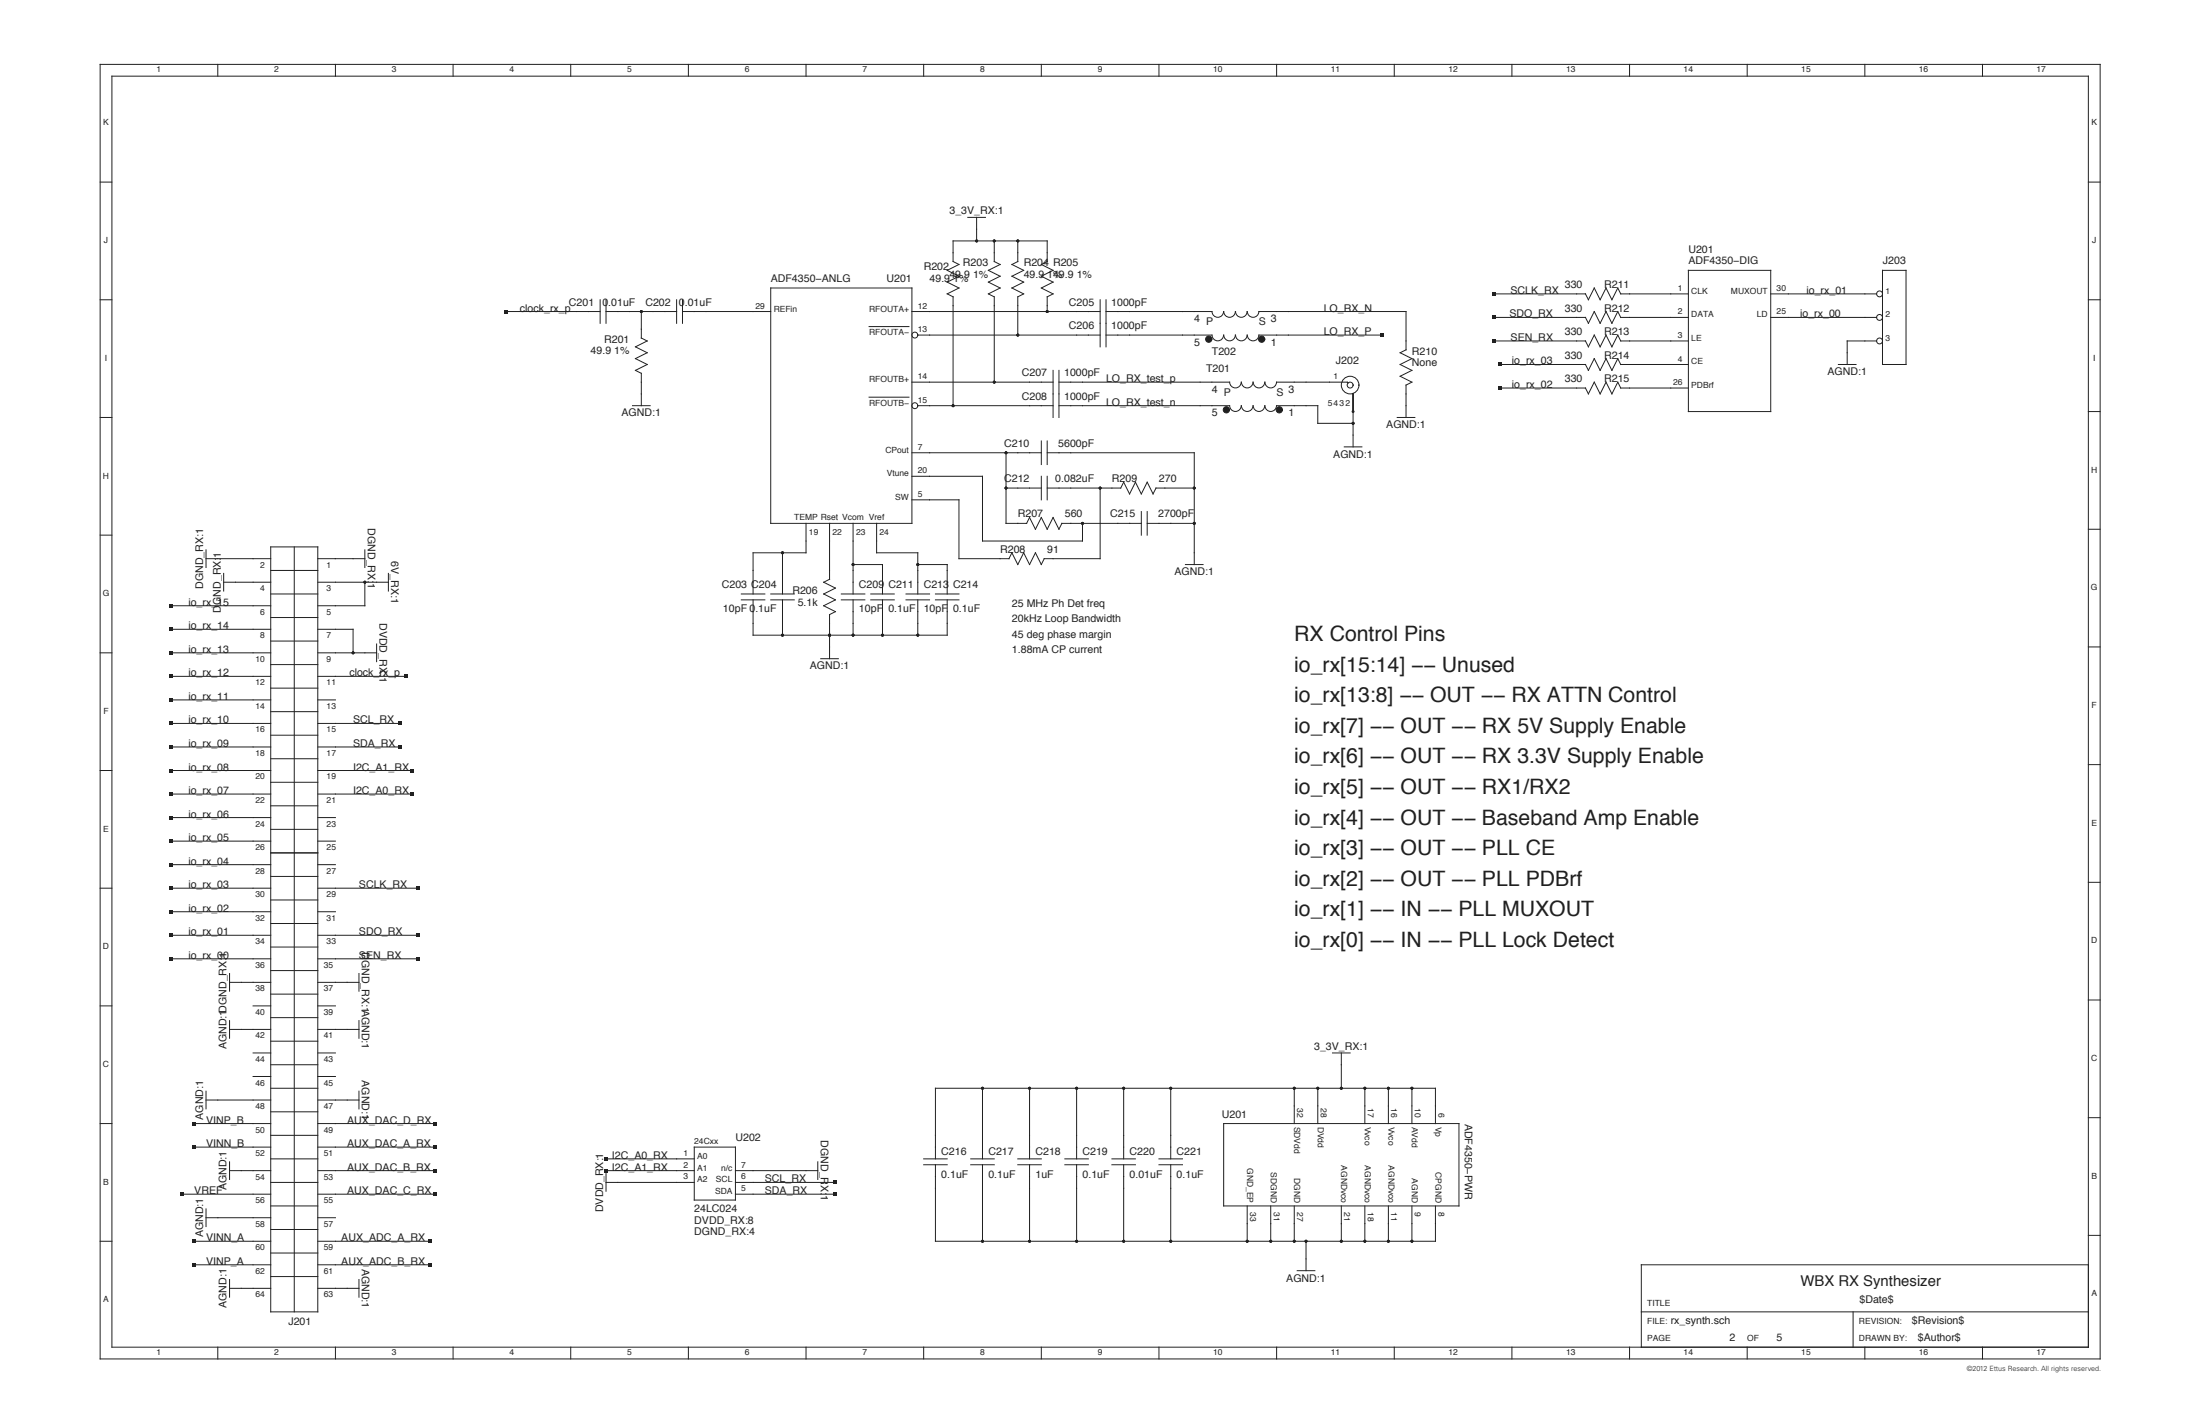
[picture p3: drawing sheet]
<svg xmlns="http://www.w3.org/2000/svg" width="432mm" height="279mm" viewBox="0 0 432 279" stroke-linecap="round" stroke-linejoin="round" font-family="sans-serif">
<g fill="none" stroke="#231f20" stroke-width=".2">
<path d="M19.7 12.6h392.5v254h-392.5zM22 14.9h387.9v249.4h-387.9zM42.7 12.6v2.3M65.8 12.6v2.3M88.9 12.6v2.3M112 12.6v2.3M135.1 12.6v2.3M158.2 12.6v2.3M181.3 12.6v2.3M204.4 12.6v2.3M227.5 12.6v2.3M250.6 12.6v2.3"/>
<path d="M273.7 12.6v2.3M296.7 12.6v2.3M319.8 12.6v2.3M342.9 12.6v2.3M366 12.6v2.3M389.1 12.6v2.3M19.7 35.7h2.3M409.9 35.7h2.3M19.7 58.8h2.3M117.8 58.8v4.6M118.9 58.8v4.6M132.8 58.8v4.6"/>
<path d="M134 58.8v4.6M151.3 56.5h27.7v46.2h-27.7zM187.1 58.2l-1.2-.5 2.3-1.2-2.3-1.1 2.3-1.2-2.3-1.2 2.3-1.1-1.1-.6v-4h18.4v4l-1.1 .6 2.3 1.1-2.3 1.2 2.3 1.2-2.3 1.1 2.3 1.2-1.2 .5v2.9M187.1 58.2v21.4M190 42.7h3.4M191.7 42.7v4.6M195.1 47.3v4l1.2 .6-2.3 1.1 2.3 1.2-2.3 1.2 2.3 1.1-2.3 1.2 1.1 .5v16.8M199.8 47.3v4l-1.2 .6 2.3 1.1-2.3 1.2 2.3 1.2-2.3 1.1 2.3 1.2-1.1 .5v7.5M215.9 58.8v9.3M217.1 58.8v9.3M293.3 57.7h16.1M327.9 57.7h3.5"/>
<path d="M331.4 53h16.1v27.8h-16.1zM347.5 57.7h20.8M369.5 53h4.6v18.5h-4.6zM409.9 58.8h2.3M99.3 61.1h18.5M118.9 61.1h13.9M124.1 79.6h3.5M125.9 61.1v5.2l1.1 .6M127 66.9l-2.3 1.2 2.3 1.1-2.3 1.2 2.3 1.1-2.3 1.2 1.2 .5v6.4M134 61.1h17.3M170.6 64.1h7.8M170.6 77.9h7.8"/>
<path d="M179 61.1h36.9M179 75h27.7M180.1 65.7h35.8M180.1 79.6h26.6M206.7 72.7v9.2M207.8 79.6h33.5M207.8 75h33.5M207.8 72.7v9.2M217.1 61.1h4.6M217.1 65.7h4.6M241.4 75a1.13 1.13 0 0 0 1.1 1.1 1.13 1.13 0 0 0 1.1-1.1M241.4 79.6a1.13 1.13 0 0 0 1.1 1.1 1.13 1.13 0 0 0 1.1-1.1"/>
<path d="M243.7 75a1.13 1.13 0 0 0 1.1 1.1 1.13 1.13 0 0 0 1.1-1.1M243.7 79.6a1.13 1.13 0 0 0 1.1 1.1 1.13 1.13 0 0 0 1.1-1.1M246 75a1.13 1.13 0 0 0 1.1 1.1 1.13 1.13 0 0 0 1.1-1.1M246 79.6a1.13 1.13 0 0 0 1.1 1.1 1.13 1.13 0 0 0 1.1-1.1M248.3 75a1.13 1.13 0 0 0 1.1 1.1 1.13 1.13 0 0 0 1.1-1.1h5.8M248.3 79.6a1.13 1.13 0 0 0 1.1 1.1 1.13 1.13 0 0 0 1.1-1.1h5.8M252.9 65.7h18.4M293.3 66.9h16.1M293.3 62.3h16.1M327.9 66.9h3.5M327.9 62.3h3.5M327.9 71.5h3.5"/>
<path d="M327.9 76.1h3.5M347.5 62.3h20.8M360.8 71.5h3.5M368.3 66.9h-5.7v4.6M19.7 81.9h2.3M179 88.8h25.4M179 93.5h13.8v12.7h19.7v-3.5M197.5 95.8h6.9M197.5 88.8v13.9h4l.6-1.2 1.1 2.3 1.2-2.3 1.1 2.3 1.2-2.3 1.1 2.3 .6-1.1M204.4 86.5v4.6M204.4 93.5v4.6M205.5 88.8h28.9v22"/>
<path d="M205.5 86.5v4.6M205.5 93.5v4.6M205.5 95.8h14.5l.5-1.2 1.2 2.3 1.2-2.3 1.1 2.3 1.2-2.3 1.1 2.3 .6-1.1h7.5M215.9 95.8v13.8h-10.9l-.6 1.2-1.2-2.3-1.1 2.3-1.2-2.3-1.1 2.3-1.2-2.3-.6 1.1h-9.8v-11.5h-9.2M409.9 80.8h2.3M19.7 105h2.3M40.4 109.6h12.7M40.4 107.9v3.4M43.9 114.2h9.2M43.9 112.5v3.5M49.7 118.9h3.4M53.1 111.9h9.3"/>
<path d="M53.1 116.5h9.3M53.1 107.3h9.3v150.1h-9.3zM57.8 107.3v150.1M62.4 109.6h9.2M62.4 114.2h13.8M71.6 114.2v4.7h-9.2M71.6 107.9v3.4M76.2 112.5v3.5M158.2 102.7v3.5M162.8 102.7v3.5M167.4 102.7v3.5M172.1 102.7v3.5"/>
<path d="M208.4 102.7h15.6M224 100.4v4.6M225.2 102.7h9.2M225.2 100.4v4.6M232.7 110.8h3.4M409.9 103.8h2.3M19.7 128.1h2.3M33.5 128.1h19.6M33.5 132.7h19.6M33.5 137.3h19.6M49.7 123.5h3.4M53.1 135h9.3"/>
<path d="M53.1 125.8h9.3M53.1 121.2h9.3M53.1 130.4h9.3M53.1 139.6h9.3M62.4 123.5h6.9v4.6M62.4 128.1h11.5M62.4 132.7h17.3M62.4 137.3h3.4M73.9 126.4v3.4M409.9 126.9h2.3M19.7 151.2h2.3M33.5 141.9h19.6"/>
<path d="M33.5 146.6h19.6M33.5 151.2h19.6M33.5 155.8h19.6M53.1 148.9h9.3M53.1 144.3h9.3M53.1 153.5h9.3M53.1 158.1h9.3M62.4 141.9h16.1M62.4 146.6h16.1M62.4 151.2h18.4M62.4 155.8h18.4M409.9 150h2.3"/>
<path d="M19.7 174.3h2.3M33.5 160.4h19.6M33.5 165h19.6M33.5 169.7h19.6M33.5 174.3h19.6M33.5 178.9h19.6M53.1 162.7h9.3M53.1 172h9.3M53.1 176.6h9.3M53.1 167.3h9.3M62.4 160.4h3.4M62.4 165h3.4"/>
<path d="M62.4 169.7h3.4M62.4 174.3h19.6M62.4 178.9h3.4M409.9 173.1h2.3M19.7 197.4h2.3M33.5 183.5h19.6M33.5 188.1h19.6M45.1 192.7h8M45.1 191v3.5M49.7 197.4h3.4M53.1 181.2h9.3M53.1 185.8h9.3"/>
<path d="M53.1 190.4h9.3M53.1 195.1h9.3M53.1 199.7h9.3M62.4 188.1h19.6M62.4 192.7h8.1M62.4 197.4h3.4M62.4 183.5h19.6M70.5 191v3.5M409.9 196.2h2.3M40.4 215.8h12.7M40.4 214.1v3.5M45.1 202h8"/>
<path d="M45.1 200.2v3.5M49.7 206.6h3.4M49.7 211.2h3.4M53.1 204.3h9.3M53.1 208.9h9.3M53.1 213.5h9.3M53.1 218.1h9.3M62.4 202h8.1M62.4 206.6h3.4M62.4 211.2h3.4M62.4 215.8h8.1M70.5 200.2v3.5"/>
<path d="M70.5 214.1v3.5M192.8 213.5v13.9M202.1 213.5v13.9M211.3 213.5v13.9M220.5 213.5v13.9M229.8 213.5v13.9M254 213.5v7M258.6 213.5v7M261.5 206.6h3.5M263.3 206.6v6.9M267.9 213.5v7M272.5 213.5v7"/>
<path d="M277.1 213.5v7M409.9 219.3h2.3M19.7 220.5h2.3M35.8 234.3h17.3M38.1 220.5h15M38.1 225.1h15M40.4 238.9h12.7M40.4 237.2v3.5M45.1 229.7h8M45.1 228v3.4M53.1 222.8h9.3M53.1 227.4h9.3"/>
<path d="M53.1 232h9.3M53.1 236.6h9.3M62.4 220.5h3.4M62.4 225.1h3.4M62.4 229.7h3.4M62.4 234.3h3.4M62.4 238.9h3.4M118.9 227.4h17.4M118.9 229.7h17.4M118.9 232h17.4M118.9 230.3v3.4M136.3 225.1h8v10.4h-8z"/>
<path d="M144.3 232h19.7M144.3 229.7h13.9M144.3 234.3h19.7M181.3 227.4h4.6M181.3 228.5h4.6M183.6 228.5v15h98.1v-6.9M190.5 227.4h4.6M190.5 228.5h4.6M192.8 228.5v15M199.8 227.4h4.6M199.8 228.5h4.6M202.1 228.5v15"/>
<path d="M209 227.4h4.6M209 228.5h4.6M211.3 228.5v15M218.2 227.4h4.7M218.2 228.5h4.7M220.5 228.5v15M227.5 227.4h4.6M227.5 228.5h4.6M229.8 228.5v15M240.2 220.5h46.2v16.1h-46.2zM244.8 236.6v6.9M249.4 236.6v6.9"/>
<path d="M254 236.6v6.9M263.3 236.6v6.9M267.9 236.6v6.9M272.5 236.6v6.9M277.1 236.6v6.9M281.7 220.5v-7h-98.1v13.9M19.7 243.5h2.3M38.1 243.5h15M38.1 248.2h15M45.1 252.8h8M45.1 251v3.5M53.1 241.2h9.3"/>
<path d="M53.1 250.5h9.3M53.1 245.9h9.3M62.4 243.5h3.4M62.4 248.2h3.4M62.4 252.8h8.1M70.5 251v3.5M254.6 249.3h3.5M256.3 243.5v5.8M322.1 257.4h87.8M363.7 257.4v6.9M409.9 242.4h2.3M409.9 248.2h-87.8v16.1"/>
<path d="M42.7 264.3v2.3M65.8 264.3v2.3M88.9 264.3v2.3M112 264.3v2.3M135.1 264.3v2.3M158.2 264.3v2.3M181.3 264.3v2.3M204.4 264.3v2.3M227.5 264.3v2.3M250.6 264.3v2.3M273.7 264.3v2.3M296.7 264.3v2.3"/>
<path d="M319.8 264.3v2.3M342.9 264.3v2.3M366 264.3v2.3M389.1 264.3v2.3"/>
<circle cx="368.9" cy="57.7" r=".58"/>
<circle cx="179.6" cy="79.6" r=".58"/>
<circle cx="179.6" cy="65.7" r=".58"/>
<circle cx="368.9" cy="66.9" r=".58"/>
<circle cx="368.9" cy="62.3" r=".58"/>
<circle cx="251.1" cy="80.4" r=".61"/>
</g>
<circle cx="251.1" cy="80.4" r=".61" fill="#231f20"/>
<circle cx="240.7" cy="80.4" r=".61" fill="none" stroke="#231f20" stroke-width=".2"/>
<circle cx="240.7" cy="80.4" r=".61" fill="#231f20"/>
<g fill="none" stroke="#231f20" stroke-width=".2">
<path d="M232.1 61.1h5.8a1.13 1.13 0 0 0 1.1 1.2 1.13 1.13 0 0 0 1.1-1.2M232.1 65.7h5.8a1.13 1.13 0 0 0 1.1 1.2 1.13 1.13 0 0 0 1.1-1.2M240.2 61.1a1.13 1.13 0 0 0 1.1 1.2 1.13 1.13 0 0 0 1.2-1.2M240.2 65.7a1.13 1.13 0 0 0 1.1 1.2 1.13 1.13 0 0 0 1.2-1.2M242.5 61.1a1.13 1.13 0 0 0 1.1 1.2 1.13 1.13 0 0 0 1.2-1.2M242.5 65.7a1.13 1.13 0 0 0 1.1 1.2 1.13 1.13 0 0 0 1.2-1.2M244.8 61.1a1.13 1.13 0 0 0 1.1 1.2 1.13 1.13 0 0 0 1.2-1.2M244.8 65.7a1.13 1.13 0 0 0 1.1 1.2 1.13 1.13 0 0 0 1.2-1.2M247.1 61.1h5.8M247.1 65.7h5.8M256.3 79.6h2.3v3.5h7M256.3 75h4.7"/>
<path d="M294.4 71.5h15M294.4 76.1h15M263.8 87.7h3.5M265.6 80.8v6.9M145.5 116.5h4.6M145.5 117.7h4.6M147.8 117.7v6.9h38.1v-6.9M151.3 116.5h4.6M151.3 117.7h4.6M153.6 108.5v8M153.6 117.7v6.9M158.2 106.2v2.3h-10.4v8"/>
<path d="M162.8 113.7l-1.1 .5 2.3 1.2-2.3 1.1 2.3 1.2-2.3 1.2 2.3 1.1-1.2 .6v8.6M162.8 106.2v7.5M165.1 116.5h4.6M165.1 117.7h4.6M167.4 106.2v10.3M167.4 117.7v6.9M167.4 110.8h5.8v5.7M170.9 116.5h4.6M170.9 117.7h4.6M172.1 106.2v2.3h8v8M173.2 117.7v6.9M177.8 116.5h4.6"/>
<path d="M177.8 117.7h4.6M180.1 117.7v6.9M180.1 110.8h5.8v5.7M183.6 116.5h4.6M183.6 117.7h4.6M161.1 129.2h3.5"/>
<circle cx="247.6" cy="66.6" r=".61"/>
</g>
<circle cx="247.6" cy="66.6" r=".61" fill="#231f20"/>
<circle cx="237.2" cy="66.6" r=".61" fill="none" stroke="#231f20" stroke-width=".2"/>
<circle cx="237.2" cy="66.6" r=".61" fill="#231f20"/>
<g fill="none" stroke="#231f20" stroke-width=".2">
<path d="M309.4 57.7h1.8l.6 1.1M327.9 57.7h-9.8l-.6-1.2-1.1 2.3-1.2-2.3-1.1 2.3-1.2-2.3-1.1 2.3M221.7 65.7h10.4M221.7 61.1h10.4M252.9 61.1h23.1v7.6l-1.2 .5M261 75h3.4l.2 .2M265.5 77.2l.1 3.6M274.8 69.2l2.3 1.2-2.3 1.1 2.3 1.2-2.3 1.1 2.3 1.2-1.1 .6v6.3M309.4 66.9h1.8l.6 1.2M309.4 76.1h1.8l.6 1.2M309.4 71.5h1.8l.6 1.2M309.4 62.3h1.8l.6 1.1"/>
<path d="M327.9 62.3h-9.8l-.6-1.2-1.1 2.3-1.2-2.3-1.1 2.3-1.2-2.3-1.1 2.3M327.9 66.9h-9.8l-.6-1.2-1.1 2.4-1.2-2.4-1.1 2.4-1.2-2.4-1.1 2.4M327.9 71.5h-9.8l-.6-1.1-1.1 2.3-1.2-2.3-1.1 2.3-1.2-2.3-1.1 2.3M327.9 76.1h-9.8l-.6-1.1-1.1 2.3-1.2-2.3-1.1 2.3-1.2-2.3-1.1 2.3M274.2 81.9h3.5M33.5 118.9h16.2M33.5 123.5h16.2M65.8 229.7h19.7M65.8 225.1h19.7M65.8 234.3h19.7M65.8 220.5h19.7M158.2 229.7h2.3"/>
<path d="M160.5 228v3.4M65.8 243.5h18.5M65.8 248.2h18.5"/>
<circle cx="265" cy="75.6" r="1.73"/>
<circle cx="265" cy="75.6" r=".58"/>
</g>
<g fill="#231f20">
<path d="M80.5 150.8h.7v.7h-.7z"/>
<path d="M37.8 247.8h.7v.7h-.7z"/>
<path d="M37.8 243.2h.7v.7h-.7z"/>
<path d="M37.8 220.1h.7v.7h-.7z"/>
<path d="M37.8 224.7h.7v.7h-.7z"/>
<path d="M33.2 137h.7v.7h-.7z"/>
<path d="M33.2 127.7h.7v.7h-.7z"/>
<path d="M33.2 132.4h.7v.7h-.7z"/>
<path d="M33.2 150.8h.7v.7h-.7z"/>
<path d="M33.2 141.6h.7v.7h-.7z"/>
<path d="M33.2 146.2h.7v.7h-.7z"/>
<path d="M33.2 164.7h.7v.7h-.7z"/>
<path d="M33.2 155.5h.7v.6h-.7z"/>
<path d="M33.2 160.1h.7v.7h-.7z"/>
<path d="M33.2 178.5h.7v.7h-.7z"/>
<path d="M33.2 169.3h.7v.7h-.7z"/>
<path d="M33.2 173.9h.7v.7h-.7z"/>
<path d="M33.2 187.8h.7v.7h-.7z"/>
<path d="M33.2 183.2h.7v.7h-.7z"/>
<path d="M78.2 141.6h.7v.7h-.7z"/>
<path d="M78.2 146.2h.7v.7h-.7z"/>
<path d="M163.6 231.7h.7v.6h-.7z"/>
<path d="M163.6 234h.7v.7h-.7z"/>
<path d="M80.5 155.5h.7v.6h-.7z"/>
<path d="M118.6 229.3h.7v.7h-.7z"/>
<path d="M118.6 227h.7v.7h-.7z"/>
<path d="M81.7 187.8h.6v.7h-.6z"/>
<path d="M81.7 173.9h.6v.7h-.6z"/>
<path d="M81.7 183.2h.6v.7h-.6z"/>
<path d="M79.3 132.4h.7v.7h-.7z"/>
<path d="M35.5 234h.7v.7h-.7z"/>
<path d="M292.9 66.6h.7v.6h-.7z"/>
<path d="M292.9 57.3h.7v.7h-.7z"/>
<path d="M292.9 61.9h.7v.7h-.7z"/>
<path d="M271 65.4h.7v.7h-.7z"/>
<path d="M99 60.8h.7v.7h-.7z"/>
<path d="M294.1 71.2h.7v.7h-.7z"/>
<path d="M294.1 75.8h.7v.7h-.7z"/>
<path d="M84 243.2h.7v.7h-.7z"/>
<path d="M84 247.8h.7v.7h-.7z"/>
<path d="M85.1 224.7h.7v.7h-.7z"/>
<path d="M85.1 229.3h.7v.7h-.7z"/>
<path d="M85.1 234h.7v.7h-.7z"/>
<path d="M85.1 220.1h.7v.7h-.7z"/>
<path d="M33.2 118.5h.7v.7h-.7z"/>
<path d="M33.2 123.1h.7v.7h-.7z"/>
<circle cx="71.6" cy="114.2" r=".29"/>
<circle cx="69.3" cy="128.1" r=".29"/>
<circle cx="244.8" cy="243.5" r=".29"/>
<circle cx="272.5" cy="243.5" r=".29"/>
<circle cx="267.9" cy="243.5" r=".29"/>
<circle cx="263.3" cy="243.5" r=".29"/>
<circle cx="254" cy="243.5" r=".29"/>
<circle cx="249.4" cy="243.5" r=".29"/>
<circle cx="256.3" cy="243.5" r=".29"/>
<circle cx="267.9" cy="213.5" r=".29"/>
<circle cx="258.6" cy="213.5" r=".29"/>
<circle cx="263.3" cy="213.5" r=".29"/>
<circle cx="202.1" cy="243.5" r=".29"/>
<circle cx="211.3" cy="243.5" r=".29"/>
<circle cx="220.5" cy="243.5" r=".29"/>
<circle cx="229.8" cy="243.5" r=".29"/>
<circle cx="192.8" cy="243.5" r=".29"/>
<circle cx="277.1" cy="243.5" r=".29"/>
<circle cx="202.1" cy="213.5" r=".29"/>
<circle cx="211.3" cy="213.5" r=".29"/>
<circle cx="220.5" cy="213.5" r=".29"/>
<circle cx="229.8" cy="213.5" r=".29"/>
<circle cx="192.8" cy="213.5" r=".29"/>
<circle cx="254" cy="213.5" r=".29"/>
<circle cx="277.1" cy="213.5" r=".29"/>
<circle cx="272.5" cy="213.5" r=".29"/>
<circle cx="205.5" cy="61.1" r=".29"/>
<circle cx="199.8" cy="65.7" r=".29"/>
<circle cx="187.1" cy="79.6" r=".29"/>
<circle cx="195.1" cy="75" r=".29"/>
<circle cx="234.4" cy="102.7" r=".29"/>
<circle cx="215.9" cy="95.8" r=".29"/>
<circle cx="234.4" cy="95.8" r=".29"/>
<circle cx="212.5" cy="102.7" r=".29"/>
<circle cx="197.5" cy="88.8" r=".29"/>
<circle cx="197.5" cy="95.8" r=".29"/>
<circle cx="125.9" cy="61.1" r=".29"/>
<circle cx="195.1" cy="47.3" r=".29"/>
<circle cx="191.7" cy="47.3" r=".29"/>
<circle cx="199.8" cy="47.3" r=".29"/>
<circle cx="265.6" cy="80.8" r=".29"/>
<circle cx="265.6" cy="83.1" r=".29"/>
<circle cx="162.8" cy="124.6" r=".29"/>
<circle cx="153.6" cy="108.5" r=".29"/>
<circle cx="153.6" cy="124.6" r=".29"/>
<circle cx="180.1" cy="110.8" r=".29"/>
<circle cx="167.4" cy="110.8" r=".29"/>
<circle cx="180.1" cy="124.6" r=".29"/>
<circle cx="167.4" cy="124.6" r=".29"/>
<circle cx="173.2" cy="124.6" r=".29"/>
</g>
<g font-size="4.2" fill="#231f20">
<text x="254" y="125.8">RX Control Pins</text>
<text x="254" y="131.8">io_rx[15:14] −− Unused</text>
<text x="254" y="137.8">io_rx[13:8] −− OUT −− RX ATTN Control</text>
<text x="254" y="143.8">io_rx[7] −− OUT −− RX 5V Supply Enable</text>
<text x="254" y="149.8">io_rx[6] −− OUT −− RX 3.3V Supply Enable</text>
<text x="254" y="155.8">io_rx[5] −− OUT −− RX1/RX2</text>
<text x="254" y="161.8">io_rx[4] −− OUT −− Baseband Amp Enable</text>
<text x="254" y="167.8">io_rx[3] −− OUT −− PLL CE</text>
<text x="254" y="173.8">io_rx[2] −− OUT −− PLL PDBrf</text>
<text x="254" y="179.8">io_rx[1] −− IN −− PLL MUXOUT</text>
<text x="254" y="185.8">io_rx[0] −− IN −− PLL Lock Detect</text>
</g>
<text font-size="2.9" fill="#231f20" x="353.4" y="252.4">WBX RX Synthesizer</text>
<g font-size="2.1" fill="#231f20">
<text x="186.4" y="42.1">3_3V_RX:1</text>
<text x="181.3" y="53">R202</text>
<text x="189" y="52.3">R203</text>
<text x="200.9" y="52.3">R204 R205</text>
<text x="331.4" y="51.9">ADF4350−DIG</text>
<text x="331.4" y="49.6">U201</text>
<text x="369.6" y="51.9">J203</text>
<text x="111.7" y="60">C201</text>
<text x="118.2" y="60">0.01uF</text>
<text x="126.7" y="60">C202</text>
<text x="133.2" y="60">0.01uF</text>
<text x="151.3" y="55.4">ADF4350−ANLG</text>
<text x="174" y="55.4">U201</text>
<text x="182.4" y="55.4">49.9 1%</text>
<text x="186.3" y="54.5">49.9 1%</text>
<text x="200.9" y="54.5">49.9 1%</text>
<text x="206.7" y="54.5">49.9 1%</text>
<text x="209.8" y="60">C205</text>
<text x="218.1" y="60">1000pF</text>
<text x="296.5" y="57.7">SCLK_RX</text>
<text x="307.1" y="56.5">330</text>
<text x="314.9" y="56.5">R211</text>
<text x="354.6" y="57.7">io_rx_01</text>
<text x="102.1" y="61.1">clock_rx_p</text>
<text x="209.8" y="64.6">C206</text>
<text x="218.1" y="64.6">1000pF</text>
<text x="234.4" y="63.2">4</text>
<text x="236.7" y="63.8">P</text>
<text x="247.1" y="63.8">S</text>
<text x="249.4" y="63.2">3</text>
<text x="259.8" y="65.7">LO_RX_P</text>
<text x="259.8" y="61.1">LO_RX_N</text>
<text x="296.3" y="62.3">SDO_RX</text>
<text x="307.1" y="65.7">330</text>
<text x="307.1" y="61.1">330</text>
<text x="314.9" y="65.7">R213</text>
<text x="314.9" y="61.1">R212</text>
<text x="353.3" y="62.3">io_rx_00</text>
<text x="115.9" y="69.5">49.9 1%</text>
<text x="118.6" y="67.3">R201</text>
<text x="234.4" y="67.8">5</text>
<text x="237.9" y="69.6">T202</text>
<text x="249.4" y="67.8">1</text>
<text x="262.2" y="71.5">J202</text>
<text x="277.1" y="71.9">None</text>
<text x="277.1" y="69.6">R210</text>
<text x="296.5" y="66.9">SEN_RX</text>
<text x="296.7" y="71.5">io_rx_03</text>
<text x="307.1" y="70.4">330</text>
<text x="314.9" y="70.4">R214</text>
<text x="200.6" y="73.8">C207</text>
<text x="208.9" y="73.8">1000pF</text>
<text x="217.1" y="75">LO_RX_test_p</text>
<text x="236.7" y="73">T201</text>
<text x="237.9" y="77">4</text>
<text x="240.2" y="77.7">P</text>
<text x="250.6" y="77.7">S</text>
<text x="252.9" y="77">3</text>
<text x="296.7" y="76.1">io_rx_02</text>
<text x="307.1" y="75">330</text>
<text x="314.9" y="75">R215</text>
<text x="358.7" y="73.7">AGND:1</text>
<text x="122" y="81.7">AGND:1</text>
<text x="200.6" y="78.4">C208</text>
<text x="208.9" y="78.4">1000pF</text>
<text x="217.1" y="79.6">LO_RX_test_n</text>
<text x="237.9" y="81.6">5</text>
<text x="252.9" y="81.6">1</text>
<text x="197.1" y="87.7">C210</text>
<text x="207.7" y="87.7">5600pF</text>
<text x="261.7" y="89.8">AGND:1</text>
<text x="272.1" y="84">AGND:1</text>
<text x="197.1" y="94.6">C212</text>
<text x="207.1" y="94.6">0.082uF</text>
<text x="218.2" y="94.6">R209</text>
<text x="227.5" y="94.6">270</text>
<text x="199.8" y="101.5">R207</text>
<text x="209" y="101.5">560</text>
<text x="217.9" y="101.5">C215</text>
<text x="227.3" y="101.5">2700pF</text>
<text x="72.2" y="103.7" transform="rotate(90 72.2 103.7)">DGND_RX:1</text>
<text x="76.8" y="110.1" transform="rotate(90 76.8 110.1)">6V_RX:1</text>
<text x="196.3" y="108.5">R208</text>
<text x="205.5" y="108.5">91</text>
<text x="230.5" y="112.9">AGND:1</text>
<text x="37" y="118.9">io_rx_15</text>
<text x="39.9" y="115.6" transform="rotate(-90 39.9 115.6)">DGND_RX:1</text>
<text x="141.7" y="115.4">C203 C204</text>
<text x="155.5" y="116.5">R206</text>
<text x="156.6" y="118.9">5.1k</text>
<text x="168.6" y="115.4">C209</text>
<text x="174.4" y="115.4">C211</text>
<text x="181.3" y="115.4">C213</text>
<text x="187.1" y="115.4">C214</text>
<text x="198.6" y="119.1">25 MHz Ph Det freq</text>
<text x="37" y="123.5">io_rx_14</text>
<text x="43.3" y="120.2" transform="rotate(-90 43.3 120.2)">DGND_RX:1</text>
<text x="74.5" y="122.2" transform="rotate(90 74.5 122.2)">DVDD_RX:1</text>
<text x="141.9" y="120">10pF 0.1uF</text>
<text x="168.6" y="120">10pF</text>
<text x="174.4" y="120">0.1uF</text>
<text x="181.3" y="120">10pF</text>
<text x="187.1" y="120">0.1uF</text>
<text x="198.6" y="122.1">20kHz Loop Bandwidth</text>
<text x="198.6" y="125.1">45 deg phase margin</text>
<text x="37" y="128.1">io_rx_13</text>
<text x="158.9" y="131.4">AGND:1</text>
<text x="198.6" y="128.1">1.88mA CP current</text>
<text x="37" y="137.3">io_rx_11</text>
<text x="37" y="132.7">io_rx_12</text>
<text x="68.6" y="132.7">clock_rx_p</text>
<text x="37" y="141.9">io_rx_10</text>
<text x="69.3" y="141.9">SCL_RX</text>
<text x="37" y="146.6">io_rx_09</text>
<text x="69.3" y="146.6">SDA_RX</text>
<text x="37" y="151.2">io_rx_08</text>
<text x="37" y="155.8">io_rx_07</text>
<text x="69.3" y="151.2">I2C_A1_RX</text>
<text x="69.3" y="155.8">I2C_A0_RX</text>
<text x="37" y="160.4">io_rx_06</text>
<text x="37" y="165">io_rx_05</text>
<text x="37" y="169.7">io_rx_04</text>
<text x="37" y="178.9">io_rx_02</text>
<text x="37" y="174.3">io_rx_03</text>
<text x="70.5" y="174.3">SCLK_RX</text>
<text x="37" y="183.5">io_rx_01</text>
<text x="70.5" y="183.5">SDO_RX</text>
<text x="37" y="188.1">io_rx_00</text>
<text x="70.5" y="188.1">SEN_RX</text>
<text x="71" y="186.8" transform="rotate(90 71 186.8)">DGND_RX:1AGND:1</text>
<text x="44.5" y="205.9" transform="rotate(-90 44.5 205.9)">AGND:1DGND_RX:1</text>
<text x="257.9" y="206">3_3V_RX:1</text>
<text x="71" y="212" transform="rotate(90 71 212)">AGND:1</text>
<text x="39.9" y="219.7" transform="rotate(-90 39.9 219.7)">AGND:1</text>
<text x="40.4" y="220.5">VINP_B</text>
<text x="68.1" y="220.5">AUX_DAC_D_RX</text>
<text x="239.8" y="219.3">U201</text>
<text x="287.5" y="220.5" transform="rotate(90 287.5 220.5)">ADF4350−PWR</text>
<text x="40.4" y="225.1">VINN_B</text>
<text x="68.1" y="225.1">AUX_DAC_A_RX</text>
<text x="120.1" y="227.4">I2C_A0_RX</text>
<text x="144.3" y="223.9">U202</text>
<text x="161.1" y="223.7" transform="rotate(90 161.1 223.7)">DGND_RX:1</text>
<text x="184.8" y="226.6">C216</text>
<text x="194" y="226.6">C217</text>
<text x="203.2" y="226.6">C218</text>
<text x="212.5" y="226.6">C219</text>
<text x="221.7" y="226.6">C220</text>
<text x="230.9" y="226.6">C221</text>
<text x="44.5" y="233.6" transform="rotate(-90 44.5 233.6)">AGND:1</text>
<text x="68.1" y="229.7">AUX_DAC_B_RX</text>
<text x="120.1" y="229.7">I2C_A1_RX</text>
<text x="150.1" y="232">SCL_RX</text>
<text x="184.8" y="231.2">0.1uF</text>
<text x="194" y="231.2">0.1uF</text>
<text x="203.2" y="231.2">1uF</text>
<text x="212.5" y="231.2">0.1uF</text>
<text x="221.7" y="231.2">0.01uF</text>
<text x="230.9" y="231.2">0.1uF</text>
<text x="38.1" y="234.3">VREF</text>
<text x="68.1" y="234.3">AUX_DAC_C_RX</text>
<text x="118.4" y="237.8" transform="rotate(-90 118.4 237.8)">DVDD_RX:1</text>
<text x="136.3" y="237.8">24LC024</text>
<text x="150.1" y="234.3">SDA_RX</text>
<text x="39.9" y="242.8" transform="rotate(-90 39.9 242.8)">AGND:1</text>
<text x="40.4" y="243.5">VINN_A</text>
<text x="67" y="243.5">AUX_ADC_A_RX</text>
<text x="136.3" y="242.4">DGND_RX:4</text>
<text x="136.3" y="240.1">DVDD_RX:8</text>
<text x="40.4" y="248.2">VINP_A</text>
<text x="67" y="248.2">AUX_ADC_B_RX</text>
<text x="71" y="248.9" transform="rotate(90 71 248.9)">AGND:1</text>
<text x="252.5" y="251.5">AGND:1</text>
<text x="44.5" y="256.7" transform="rotate(-90 44.5 256.7)">AGND:1</text>
<text x="365" y="255.7">$Date$</text>
<text x="56.6" y="260.1">J201</text>
<text x="327.9" y="259.7">rx_synth.sch</text>
<text x="339.5" y="263.2">2</text>
<text x="348.7" y="263.2">5</text>
<text x="375.3" y="259.7">$Revision$</text>
<text x="376.4" y="263.2">$Author$</text>
</g>
<g font-size="1.7" fill="#231f20">
<text x="30.7" y="14.2">1</text>
<text x="53.8" y="14.2">2</text>
<text x="76.9" y="14.2">3</text>
<text x="100" y="14.2">4</text>
<text x="123.1" y="14.2">5</text>
<text x="146.2" y="14.2">6</text>
<text x="169.3" y="14.2">7</text>
<text x="192.4" y="14.2">8</text>
<text x="215.5" y="14.2">9</text>
<text x="238.1" y="14.2">10</text>
<text x="261.2" y="14.2">11</text>
<text x="284.3" y="14.2">12</text>
<text x="307.4" y="14.2">13</text>
<text x="330.5" y="14.2">14</text>
<text x="353.5" y="14.2">15</text>
<text x="376.6" y="14.2">16</text>
<text x="399.7" y="14.2">17</text>
<text x="20.3" y="24.6">K</text>
<text x="410.5" y="24.6">K</text>
<text x="20.4" y="47.7">J</text>
<text x="410.6" y="47.7">J</text>
<text x="329.3" y="57.1">1</text>
<text x="332" y="57.7">CLK</text>
<text x="339.7" y="57.7">MUXOUT</text>
<text x="348.7" y="57.1">30</text>
<text x="370.1" y="57.7">1</text>
<text x="148.3" y="60.5">29</text>
<text x="151.8" y="61.1">REFin</text>
<text x="170.6" y="65.7">RFOUTA−</text>
<text x="170.6" y="61.1">RFOUTA+</text>
<text x="180.1" y="60.5">12</text>
<text x="180.1" y="65.2">13</text>
<text x="329.3" y="61.7">2</text>
<text x="332" y="62.3">DATA</text>
<text x="344.8" y="62.3">LD</text>
<text x="348.7" y="61.7">25</text>
<text x="370.1" y="62.3">2</text>
<text x="20.6" y="70.8">I</text>
<text x="329.3" y="66.3">3</text>
<text x="329.3" y="70.9">4</text>
<text x="332" y="66.9">LE</text>
<text x="332" y="71.5">CE</text>
<text x="370.1" y="66.9">3</text>
<text x="410.8" y="70.8">I</text>
<text x="170.6" y="75">RFOUTB+</text>
<text x="180.1" y="74.4">14</text>
<text x="261.8" y="74.4">1</text>
<text x="328.4" y="75.6">26</text>
<text x="332" y="76.1">PDBrf</text>
<text x="170.6" y="79.6">RFOUTB−</text>
<text x="180.1" y="79">15</text>
<text x="260.6" y="79.6">5432</text>
<text x="173.8" y="88.8">CPout</text>
<text x="180.1" y="88.3">7</text>
<text x="20.2" y="93.9">H</text>
<text x="174" y="93.5">Vtune</text>
<text x="180.1" y="92.9">20</text>
<text x="410.4" y="92.7">H</text>
<text x="175.7" y="98.1">SW</text>
<text x="180.1" y="97.5">5</text>
<text x="155.9" y="102.1">TEMP Rset Vcom Vref</text>
<text x="158.8" y="105">19</text>
<text x="163.4" y="105">22</text>
<text x="168" y="105">23</text>
<text x="172.6" y="105">24</text>
<text x="51.1" y="111.4">2</text>
<text x="64.1" y="111.4">1</text>
<text x="20.2" y="117">G</text>
<text x="51.1" y="116">4</text>
<text x="64.1" y="116">3</text>
<text x="410.4" y="115.8">G</text>
<text x="51.1" y="120.6">6</text>
<text x="51.1" y="125.2">8</text>
<text x="64.1" y="120.6">5</text>
<text x="64.1" y="125.2">7</text>
<text x="50.1" y="129.9">10</text>
<text x="64.1" y="129.9">9</text>
<text x="50.1" y="134.5">12</text>
<text x="64.1" y="134.5">11</text>
<text x="20.3" y="140.1">F</text>
<text x="50.1" y="139.1">14</text>
<text x="50.1" y="143.7">16</text>
<text x="64.1" y="139.1">13</text>
<text x="64.1" y="143.7">15</text>
<text x="410.5" y="138.9">F</text>
<text x="50.1" y="148.3">18</text>
<text x="64.1" y="148.3">17</text>
<text x="50.1" y="152.9">20</text>
<text x="64.1" y="152.9">19</text>
<text x="50.1" y="157.5">22</text>
<text x="64.1" y="157.5">21</text>
<text x="20.3" y="163.2">E</text>
<text x="50.1" y="162.2">24</text>
<text x="50.1" y="166.8">26</text>
<text x="64.1" y="162.2">23</text>
<text x="64.1" y="166.8">25</text>
<text x="410.5" y="162">E</text>
<text x="50.1" y="171.4">28</text>
<text x="64.1" y="171.4">27</text>
<text x="50.1" y="176">30</text>
<text x="64.1" y="176">29</text>
<text x="50.1" y="180.7">32</text>
<text x="50.1" y="185.3">34</text>
<text x="64.1" y="180.7">31</text>
<text x="64.1" y="185.3">33</text>
<text x="410.4" y="185.1">D</text>
<text x="20.2" y="186.3">D</text>
<text x="50.1" y="189.9">36</text>
<text x="63.5" y="189.9">35</text>
<text x="50.1" y="194.5">38</text>
<text x="63.5" y="194.5">37</text>
<text x="50.1" y="199.1">40</text>
<text x="50.1" y="203.7">42</text>
<text x="63.5" y="199.1">39</text>
<text x="63.5" y="203.7">41</text>
<text x="20.2" y="209.3">C</text>
<text x="50.1" y="208.3">44</text>
<text x="63.5" y="208.3">43</text>
<text x="410.4" y="208.2">C</text>
<text x="50.1" y="213">46</text>
<text x="63.5" y="213">45</text>
<text x="50.1" y="217.6">48</text>
<text x="63.5" y="217.6">47</text>
<text x="254" y="221" transform="rotate(90 254 221)">SDVdd</text>
<text x="254.6" y="217.4" transform="rotate(90 254.6 217.4)">32</text>
<text x="258.6" y="221" transform="rotate(90 258.6 221)">DVdd</text>
<text x="259.2" y="217.4" transform="rotate(90 259.2 217.4)">28</text>
<text x="267.9" y="221" transform="rotate(90 267.9 221)">Vvco</text>
<text x="268.5" y="217.4" transform="rotate(90 268.5 217.4)">17</text>
<text x="272.5" y="221" transform="rotate(90 272.5 221)">Vvco</text>
<text x="273.1" y="217.4" transform="rotate(90 273.1 217.4)">16</text>
<text x="277.1" y="221" transform="rotate(90 277.1 221)">AVdd</text>
<text x="277.7" y="217.4" transform="rotate(90 277.7 217.4)">10</text>
<text x="281.7" y="221" transform="rotate(90 281.7 221)">Vp</text>
<text x="282.3" y="218.4" transform="rotate(90 282.3 218.4)">6</text>
<text x="50.1" y="222.2">50</text>
<text x="50.1" y="226.8">52</text>
<text x="63.5" y="222.2">49</text>
<text x="63.5" y="226.8">51</text>
<text x="134.2" y="226.8">1</text>
<text x="136.3" y="224.5">24Cxx</text>
<text x="136.8" y="227.4">A0</text>
<text x="20.3" y="232.4">B</text>
<text x="50.1" y="231.5">54</text>
<text x="63.5" y="231.5">53</text>
<text x="134.2" y="231.4">3</text>
<text x="134.2" y="229.1">2</text>
<text x="136.8" y="232">A2</text>
<text x="136.8" y="229.7">A1</text>
<text x="140.5" y="232">SCL</text>
<text x="141.5" y="229.7">n/c</text>
<text x="145.5" y="233.7">5</text>
<text x="145.5" y="231.4">6</text>
<text x="145.5" y="229.1">7</text>
<text x="244.8" y="229.2" transform="rotate(90 244.8 229.2)">GND_EP</text>
<text x="249.4" y="230" transform="rotate(90 249.4 230)">SDGND</text>
<text x="254" y="231.1" transform="rotate(90 254 231.1)">DGND</text>
<text x="263.3" y="228.6" transform="rotate(90 263.3 228.6)">AGNDvco</text>
<text x="267.9" y="228.6" transform="rotate(90 267.9 228.6)">AGNDvco</text>
<text x="272.5" y="228.6" transform="rotate(90 272.5 228.6)">AGNDvco</text>
<text x="277.1" y="231.2" transform="rotate(90 277.1 231.2)">AGND</text>
<text x="281.7" y="230" transform="rotate(90 281.7 230)">CPGND</text>
<text x="410.5" y="231.3">B</text>
<text x="50.1" y="236.1">56</text>
<text x="63.5" y="236.1">55</text>
<text x="140.3" y="234.3">SDA</text>
<text x="245.4" y="237.8" transform="rotate(90 245.4 237.8)">33</text>
<text x="250" y="237.8" transform="rotate(90 250 237.8)">31</text>
<text x="254.6" y="237.8" transform="rotate(90 254.6 237.8)">27</text>
<text x="263.8" y="237.8" transform="rotate(90 263.8 237.8)">21</text>
<text x="268.5" y="237.8" transform="rotate(90 268.5 237.8)">18</text>
<text x="273.1" y="237.8" transform="rotate(90 273.1 237.8)">11</text>
<text x="277.7" y="237.8" transform="rotate(90 277.7 237.8)">9</text>
<text x="282.3" y="237.8" transform="rotate(90 282.3 237.8)">8</text>
<text x="50.1" y="240.7">58</text>
<text x="50.1" y="245.3">60</text>
<text x="63.5" y="240.7">57</text>
<text x="63.5" y="245.3">59</text>
<text x="50.1" y="249.9">62</text>
<text x="63.5" y="249.9">61</text>
<text x="20.3" y="255.5">A</text>
<text x="50.1" y="254.5">64</text>
<text x="63.5" y="254.5">63</text>
<text x="323.3" y="256.2">TITLE</text>
<text x="410.5" y="254.4">A</text>
<text x="323.3" y="259.7">FILE:</text>
<text x="323.3" y="263.2">PAGE</text>
<text x="342.9" y="263.2">OF</text>
<text x="364.9" y="259.7">REVISION:</text>
<text x="364.9" y="263.2">DRAWN BY:</text>
<text x="30.7" y="265.9">1</text>
<text x="53.8" y="265.9">2</text>
<text x="76.9" y="265.9">3</text>
<text x="100" y="265.9">4</text>
<text x="123.1" y="265.9">5</text>
<text x="146.2" y="265.9">6</text>
<text x="169.3" y="265.9">7</text>
<text x="192.4" y="265.9">8</text>
<text x="215.5" y="265.9">9</text>
<text x="238.1" y="265.9">10</text>
<text x="261.2" y="265.9">11</text>
<text x="284.3" y="265.9">12</text>
<text x="307.4" y="265.9">13</text>
<text x="330.5" y="265.9">14</text>
<text x="353.5" y="265.9">15</text>
<text x="376.6" y="265.9">16</text>
<text x="399.7" y="265.9">17</text>
</g>
<text font-size="1.4" fill="#231f20" x="386" y="269.1">©2012 Ettus Research. All rights reserved.</text>
</svg>
